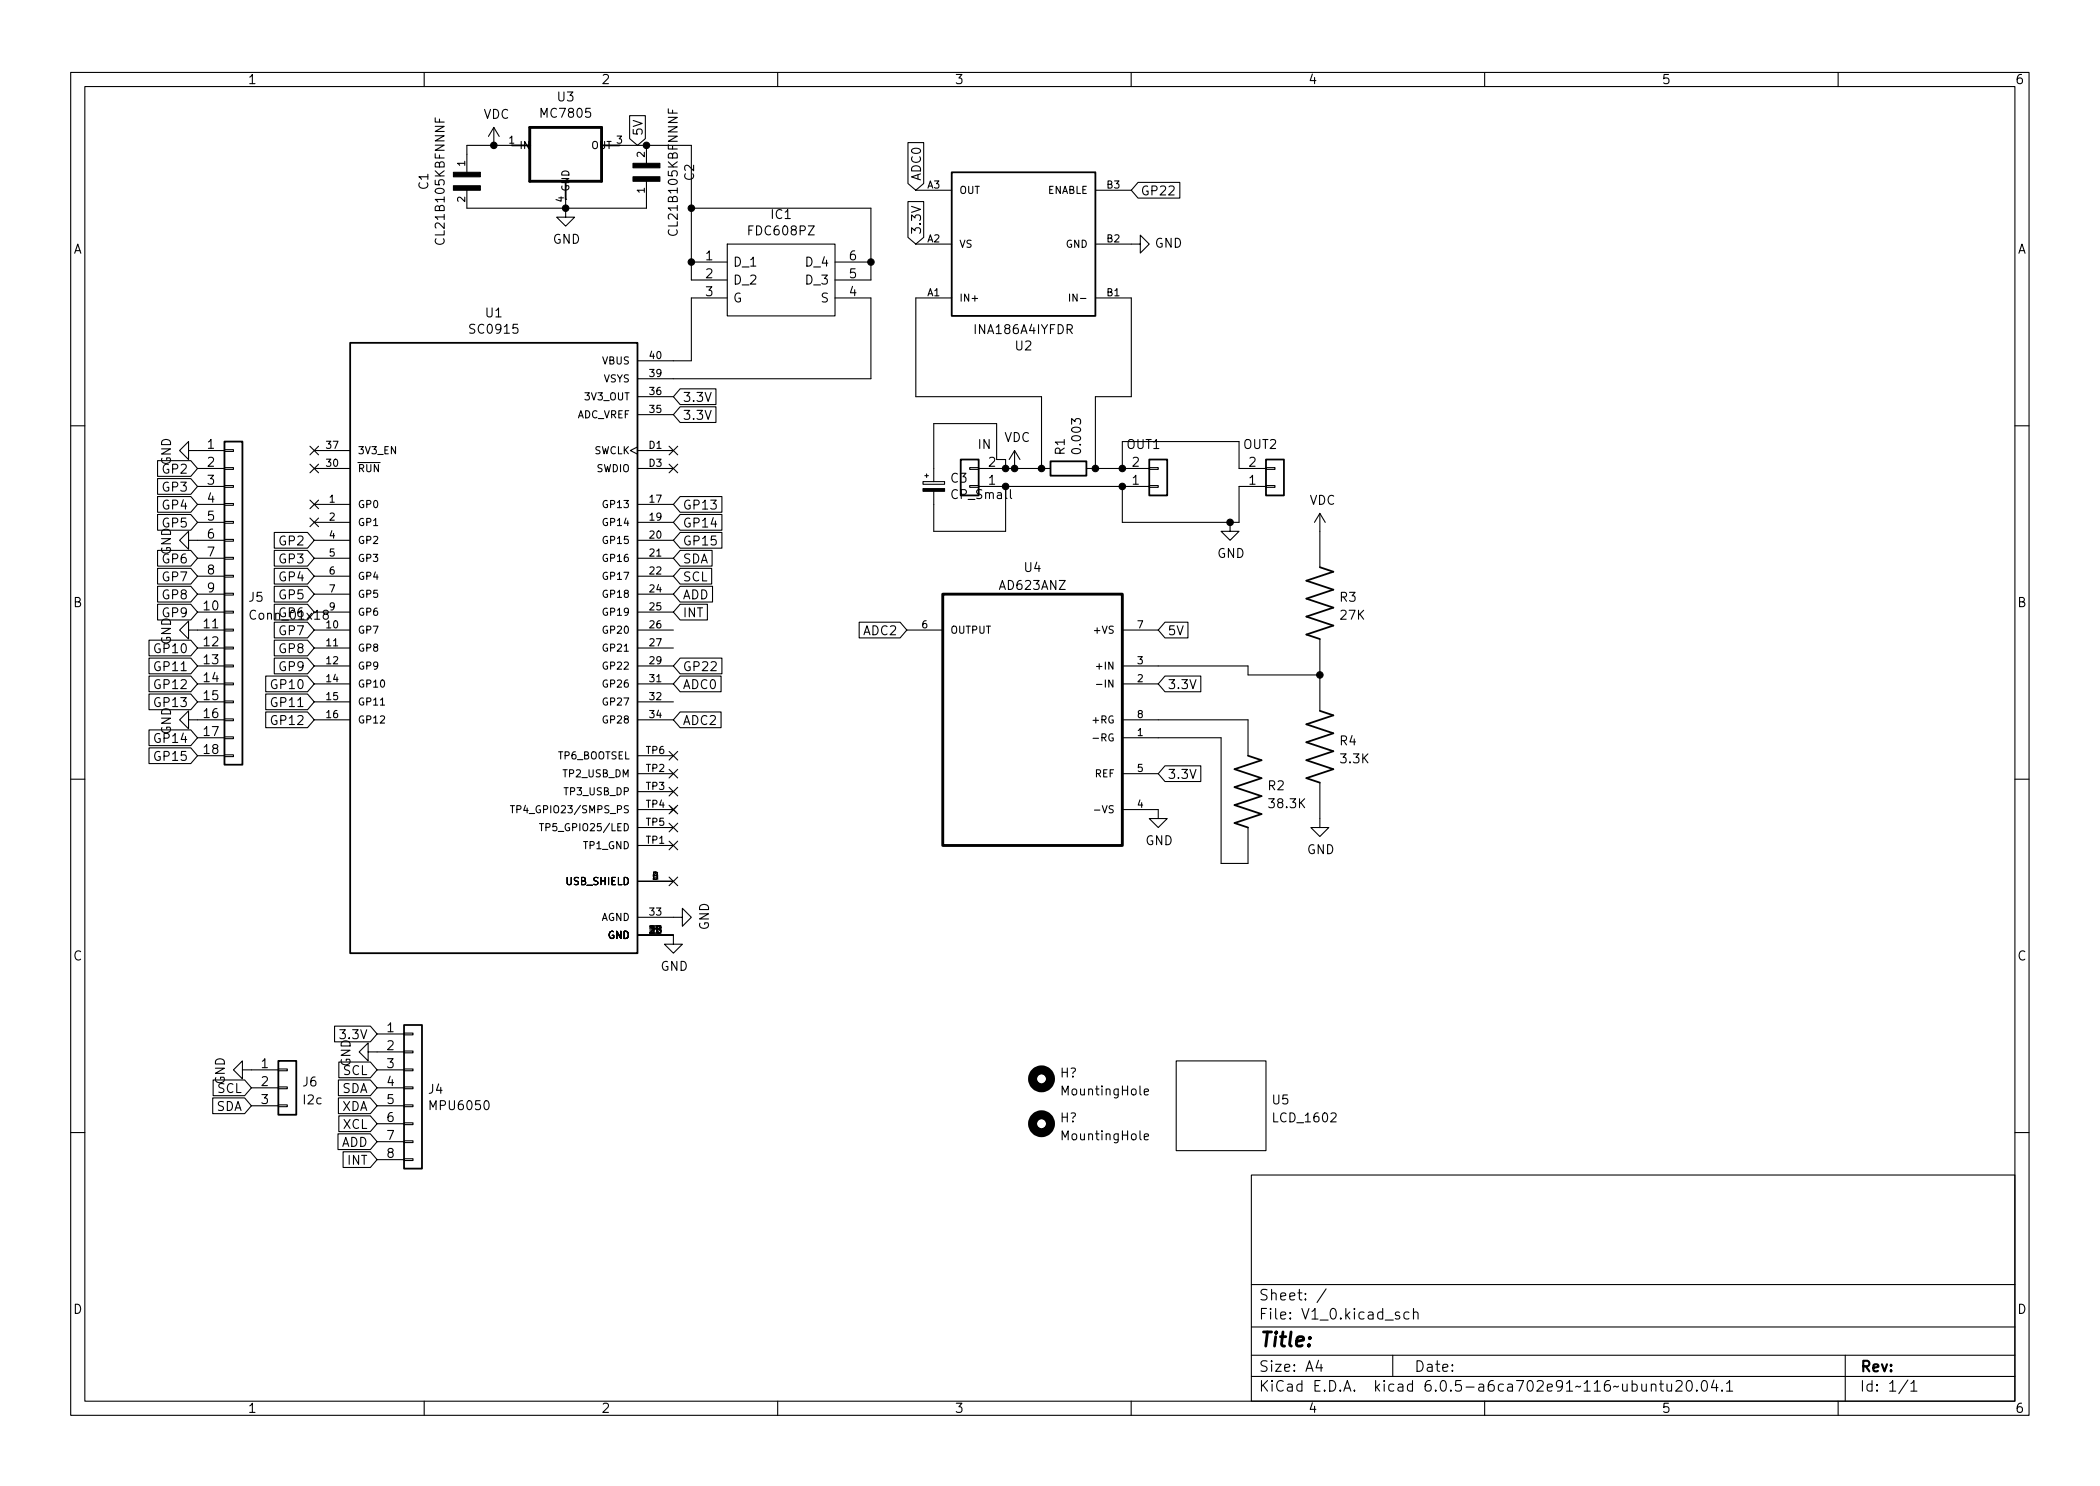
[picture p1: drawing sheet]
<svg xmlns="http://www.w3.org/2000/svg" width="297mm" height="210mm" viewBox="0 0 297 210" stroke-linecap="round" stroke-linejoin="round" font-family="sans-serif">
<g fill="none" stroke="#000" stroke-width=".15">
<path d="M10 10.2h277v190.1h-277zM12 12.2h273v186.1h-273zM60 10.2v2M61.6 16.7v.6h1.2M62.2 16.8v.5M69.8 18l-.7 1.3M69.8 18v2.6M69.8 18l.8 1.3M89.1 16.4h2.2v3.2l-1.1 1-1.1-1zM94.5 15.4v.6h1.3M95.1 15.6v.4M110 10.2v2"/>
<path d="M160 10.2v2M210 10.2v2M260 10.2v2M72.4 20.6h-6.4v3.8M80 28.2v2.5h1.3l-1.3 1.3-1.3-1.3h1.3M87.6 20.6h10.2v19h5.1M91.4 20.6v2.5M91.4 25.6v3.9h-25.4v-2.6M97.8 37.1h5.1M97.8 29.5h25.4v10.1h-5.1M102.9 34.5h15.2v10.2h-15.2zM118.1 37.1h5.1"/>
<path d="M128.4 28.5h2.3v5.1l-1.2 .9-1.1-.9zM128.4 20.2h2.3v5.8l-1.2 .9-1.1-.9zM129.5 34.5h5.1M129.5 26.9h5.1M154.9 34.5h6.4v-1.2l1.3 1.2-1.3 1.3v-1.3M154.9 26.9h5.1M161 25.8h5.9v2.2h-5.9l-1-1.1zM90.2 58.7h5M90.2 56.1h5M96.2 57.6h5.1v2.2h-5.1l-1-1.1zM96.2 55h5.1v2.2h-5.1l-1-1.1zM102.9 42.2h-5.1v8.8h-7.6"/>
<path d="M118.1 42.2h5.1v11.4h-33M134.6 42.2h-5.1v13.9h17.8v10.2M151.3 41.6v1M154.9 42.2h5.1v13.9h-5.1v10.2M10 60.2h2M22.3 65.2h4.7l.9 1.1-.9 1.1h-4.7zM22.3 70.3h4.7l.9 1.1-.9 1.1h-4.7zM22.3 72.8h4.7l.9 1.1-.9 1.1h-4.7zM22.3 67.7h4.7l.9 1.1-.9 1.1h-4.7zM22.3 77.9h4.7l.9 1.1-.9 1.1h-4.7zM26.7 63.7v-1.2l-1.3 1.2 1.3 1.3v-1.3h5M26.7 76.4v-1.2l-1.3 1.2 1.3 1.3v-1.3h5"/>
<path d="M27.9 66.3h3.8M27.9 68.8h3.8M27.9 71.4h3.8M27.9 73.9h3.8M27.9 79h3.8M31.7 78.9h1.3v.2h-1.3zM31.7 76.3h1.3v.3h-1.3zM31.7 73.8h1.3v.2h-1.3zM31.7 71.2h1.3v.3h-1.3zM31.7 68.7h1.3v.3h-1.3zM31.7 66.2h1.3v.2h-1.3zM31.7 63.6h1.3v.3h-1.3z"/>
<path d="M38.8 75.3h4.7l.9 1.1-.9 1.2h-4.7zM38.8 77.9h4.7l.9 1.1-.9 1.1h-4.7zM43.8 63.1l1.3 1.3M43.8 65.7l1.3 1.2M43.8 70.8l1.3 1.2M43.8 73.3l1.3 1.2M44.4 66.3h5.1M44.4 63.7h5.1M44.4 71.4h5.1M44.4 73.9h5.1M44.4 76.4h5.1M44.4 79h5.1"/>
<path d="M45.1 63.1l-1.3 1.3M45.1 65.7l-1.3 1.2M45.1 70.8l-1.3 1.2M45.1 73.3l-1.3 1.2M90.2 63.2l-1 .5 1 .6M90.2 66.3h5M90.2 63.7h5M90.2 71.4h5M90.2 73.9h5M90.2 76.4h5M90.2 79h5M94.6 65.7l1.3 1.2"/>
<path d="M94.6 63.1l1.3 1.3M95.9 65.7l-1.3 1.2M95.9 63.1l-1.3 1.3M96.2 72.8h5.9v2.2h-5.9l-1-1.1zM96.2 70.3h5.9v2.2h-5.9l-1-1.1zM96.2 75.3h5.9v2.3h-5.9l-1-1.2zM96.2 77.9h4.5v2.2h-4.5l-1-1.1zM130.6 68.1h3v.4h-3zM130.8 67.3h.5M131.1 67.1v.5M137.2 66.2h1.2v.2h-1.2zM138.4 66.3h10.2"/>
<path d="M138.4 68.8h24.2M142.2 66.3v-1.3h-1.2v-5.1h-8.9v8.2M142.2 68.8v6.4h-10.1v-5.7M143.5 63.7l-.8 1.3M143.5 63.7v2.6M143.5 63.7l.8 1.3M153.7 66.3h8.9M158.7 66.3v-3.8h16.6v3.8h3.8M158.7 68.8v5.1h16.6v-5.1h3.8M162.6 66.2h1.2v.2h-1.2zM162.6 68.7h1.2v.3h-1.2zM174 73.9v1.3h1.3l-1.3 1.2-1.3-1.2h1.3"/>
<path d="M179.1 66.2h1.2v.2h-1.2zM179.1 68.7h1.2v.3h-1.2zM186.7 72.6v7.7M186.7 72.6l-.8 1.3M186.7 72.6l.8 1.3M285 60.2h2M21.1 98.2h5.9l.9 1.1-.9 1.1h-5.9zM21.1 93.1h5.9l.9 1.1-.9 1.1h-5.9zM21.1 95.7h5.9l.9 1.1-.9 1.1h-5.9zM21.1 90.6h5.9l.9 1.1-.9 1.1h-5.9zM22.3 83h4.7l.9 1.1-.9 1.1h-4.7zM22.3 80.4h4.7l.9 1.1-.9 1.1h-4.7z"/>
<path d="M22.3 85.5h4.7l.9 1.1-.9 1.1h-4.7zM26.7 89.1v-1.2l-1.3 1.2 1.3 1.3v-1.3h5M27.9 96.8h3.8M27.9 94.2h3.8M27.9 86.6h3.8M27.9 91.7h3.8M27.9 99.3h3.8M27.9 81.5h3.8M27.9 84.1h3.8M31.7 99.2h1.3v.2h-1.3zM31.7 96.6h1.3v.3h-1.3zM31.7 94.1h1.3v.3h-1.3z"/>
<path d="M31.7 91.6h1.3v.2h-1.3zM31.7 89h1.3v.3h-1.3zM31.7 86.5h1.3v.2h-1.3zM31.7 83.9h1.3v.3h-1.3zM31.7 81.4h1.3v.3h-1.3zM37.6 95.7h5.9l.9 1.1-.9 1.1h-5.9zM37.6 98.2h5.9l.9 1.1-.9 1.1h-5.9zM38.8 80.4h4.7l.9 1.1-.9 1.1h-4.7zM38.8 90.6h4.7l.9 1.1-.9 1.1h-4.7zM38.8 88h4.7l.9 1.1-.9 1.2h-4.7zM38.8 83h4.7l.9 1.1-.9 1.1h-4.7zM38.8 93.1h4.7l.9 1.1-.9 1.1h-4.7z"/>
<path d="M38.8 85.5h4.7l.9 1.1-.9 1.1h-4.7zM44.4 96.8h5.1M44.4 94.2h5.1M44.4 89.1h5.1M44.4 86.6h5.1M44.4 91.7h5.1M44.4 99.3h5.1M44.4 81.5h5.1M44.4 84.1h5.1M46 86.9l-.3-.3 .1-.1 .2-.2 .3 .1 .1 .2v.2l-.6 .1-.1 .2v.3l.3 .2h.2l.2-.2v-.3l-.2-.2M53.8 99.8h.6M90.2 96.8h5"/>
<path d="M90.2 94.2h5M90.2 89.1h5M90.2 86.6h5M90.2 91.7h5M90.2 99.3h5M90.2 81.5h5M90.2 84.1h5M96.2 83h4.6v2.2h-4.6l-1-1.1zM96.2 85.5h3.9v2.2h-3.9l-1-1.1zM96.2 80.4h4.5v2.2h-4.5l-1-1.1zM96.2 95.7h5.8v2.2h-5.8l-1-1.1zM96.2 93.1h5.9v2.2h-5.9l-1-1.1z"/>
<path d="M121.5 88h5.8l1 1.1-1 1.2h-5.8zM128.3 89.1h5M155.1 96.8h.8M158.7 96.8h5.1M158.7 94.2h17.8v1.3h10.2M158.7 89.1h5.1M164.8 88h3.2v2.3h-3.2l-1-1.2zM164.8 95.7h5v2.2h-5l-1-1.1zM186.7 90.4v10.2M10 110.2h2M21.1 105.8h5.9l.9 1.1-.9 1.1h-5.9zM21.1 103.3h5.9l.9 1.1-.9 1.1h-5.9z"/>
<path d="M26.7 101.8v-1.2l-1.3 1.2 1.3 1.3v-1.3h5M27.9 104.4h3.8M27.9 106.9h3.8M31.7 106.8h1.3v.3h-1.3zM31.7 104.3h1.3v.2h-1.3zM31.7 101.7h1.3v.3h-1.3zM37.6 100.7h5.9l.9 1.1-.9 1.2h-5.9zM44.4 101.8h5.1M72.2 114h.6M72.5 114v1M76.3 116.5h.6M76.6 116.5v1"/>
<path d="M90.2 114.5h5M90.2 109.5h5M90.2 101.8h5M90.2 106.9h5M90.2 119.6h5M90.2 112h5M90.2 117.1h5M94.6 113.9l1.3 1.3M94.6 116.5l1.3 1.2M94.6 111.4l1.3 1.2M94.6 108.9l1.3 1.2M94.6 106.3l1.3 1.2"/>
<path d="M94.6 119l1.3 1.2M95.9 113.9l-1.3 1.3M95.9 116.5l-1.3 1.2M95.9 111.4l-1.3 1.2M95.9 108.9l-1.3 1.2M95.9 106.3l-1.3 1.2M95.9 119l-1.3 1.2M96.2 100.7h5.8v2.3h-5.8l-1-1.2zM154.6 104.5h.8M154.8 114.6h.8M158.7 114.5h5.1v1.3h1.3l-1.3 1.3-1.2-1.3h1.2M158.7 104.4h14v17.8h3.8v-5.1"/>
<path d="M158.7 109.5h5.1M158.7 101.8h17.8v5.1M164.8 108.4h5v2.2h-5l-1-1.1zM186.7 110.7v6.4h1.3l-1.3 1.3-1.3-1.3h1.3M285 110.2h2M90.2 132.3h5v1.3h1.3l-1.3 1.3-1.2-1.3h1.2M90.2 129.8h6.3v-1.3l1.3 1.3-1.3 1.3v-1.3M90.2 124.7h5M94.6 124.1l1.3 1.2M95.9 124.1l-1.3 1.2M30.1 155.3h4.5l1 1.2-1 1.1h-4.5zM30.1 152.8h4.5l1 1.1-1 1.1h-4.5z"/>
<path d="M34.3 151.4v-1.3l-1.3 1.3 1.3 1.2v-1.2h5.1M35.6 153.9h3.8M35.6 156.5h3.8M39.4 156.3h1.2v.3h-1.2zM39.4 153.8h1.2v.2h-1.2zM39.4 151.3h1.2v.2h-1.2zM47.3 145.2h5.1l.9 1.1-.9 1.1h-5.1zM47.9 152.8h4.5l.9 1.1-.9 1.1h-4.5zM47.9 155.3h4.5l.9 1.2-.9 1.1h-4.5zM47.9 150.3h4.5l.9 1.1-.9 1.1h-4.5zM47.9 157.9h4.5l.9 1.1-.9 1.1h-4.5zM52.1 148.8v-1.2l-1.3 1.2 1.3 1.3v-1.3h5"/>
<path d="M53.3 146.3h3.8M53.3 151.4h3.8M53.3 153.9h3.8M53.3 156.5h3.8M53.3 159h3.8M57.1 158.9h1.3v.2h-1.3zM57.1 156.3h1.3v.3h-1.3zM57.1 153.8h1.3v.2h-1.3zM57.1 151.3h1.3v.2h-1.3zM57.1 148.7h1.3v.3h-1.3zM57.1 146.2h1.3v.2h-1.3zM161.9 154.5l.6-.1-.1-.3h-.4l-.1 .2v.6h.5"/>
<path d="M166.4 150.1h12.7v12.7h-12.7zM10 160.2h2M47.8 160.4h4.6l.9 1.1-.9 1.1h-4.6zM48.5 163h3.9l.9 1.1-.9 1.1h-3.9zM53.3 161.5h3.8M53.3 164.1h3.8M57.1 164h1.3v.2h-1.3zM57.1 161.4h1.3v.3h-1.3zM161.9 160.9l.6-.2-.1-.2-.4-.1-.1 .2v.6h.5M177 166.3h108v32h-108zM285 160.2h2M60 198.3v2"/>
<path d="M110 198.3v2M160 198.3v2M177 194.8h108M177 191.8h108M177 187.8h108M177 181.8h108M186.5 192.5l-.4 1h1M186.9 193v1M187.6 182.4l-1.3 1.9M197 191.8v3M197.9 185.7l-.3-.1-.2 .2v.3l.5 .1 .1 .1-.1 .3h-.1h-.4M199.3 185.7l-.4-.1-.3 .3v.4l.1 .3h.2h.4"/>
<path d="M199.9 185.8a.37 .37 0 0 1 .7 0v.8M199.9 185.1v1.5M210 198.3v2M233.6 196a.37 .37 0 0 1 .6 0v.8M233.6 195.8v1M234.7 195.8h.6M234.9 195.3v1.3l.1 .2h.3M235.8 195.8l.1 1a.41 .41 0 0 0 .5-.1M236.4 195.8v1M237.1 195.5l.2-.2 .5 .1a.41 .41 0 0 1 .1 .6l-.9 .8h.9M238.7 195.4a.36 .36 0 0 1 .6 .2 .77 .77 0 0 1-.4 1.2 1 1 0 0 1-.2-1.4zM240 196.7l.1 .1h-.1h-.1l.1-.1v.1"/>
<path d="M240.8 195.5a.36 .36 0 0 1 .4-.2 .36 .36 0 0 1 .2 .3 .77 .77 0 0 1-.4 1.2 .91 .91 0 0 1-.2-1.3zM242.4 195.3l-.3 1h.9M242.8 195.8v1M243.6 196.7v.1h-.1l.1-.1v.1M244.2 195.8l.4-.5v1.5M244.2 196.8h.9M260 198.3v2M261 191.8v6.5M269.9 195.3l-1.3 1.9M270.3 195.8l.4-.5v1.5M270.3 196.8h.9"/>
</g>
<g fill="none" stroke="#000" stroke-width=".25">
<path d="M72.4 20.6h2.5M80 25.6v2.6M85.1 20.6h2.5M134.6 24.4h20.3v20.3h-20.3zM49.5 48.5h40.7v86.4h-40.7zM31.7 62.5h2.6v45.7h-2.6zM135.9 65h2.5v5.1h-2.5zM148.6 65.3h5.1v2h-5.1zM162.6 65h2.5v5.1h-2.5zM179.1 65h2.5v5.1h-2.5zM186.7 80.3l1.9 .6-3.8 1.3 3.8 1.2-3.8 1.3 3.8 1.3-3.8 1.2 3.8 1.3-3.8 1.3 1.9 .6M176.5 106.9l1.9 .7-3.8 1.2 3.8 1.3-3.8 1.3 3.8 1.2-3.8 1.3 3.8 1.3-3.8 1.3 1.9 .6"/>
<path d="M186.7 100.6l1.9 .6-3.8 1.3 3.8 1.3-3.8 1.2 3.8 1.3-3.8 1.3 3.8 1.2-3.8 1.3 1.9 .6M39.4 150.1h2.5v7.6h-2.5zM57.1 145h2.6v20.3h-2.6z"/>
</g>
<path d="M74.9 18h10.2v7.6h-10.2zM133.3 84.1h25.4v35.5h-25.4z" fill="none" stroke="#000" stroke-width=".41"/>
<g fill="#000" stroke="#000" stroke-width=".15">
<path d="M64.1 26.3h3.8v.6h-3.8zM64.1 24.4h3.8v.6h-3.8zM89.5 23.1h3.8v.6h-3.8zM89.5 25h3.8v.6h-3.8zM130.6 69.1h3v.4h-3z"/>
<circle cx="69.8" cy="20.6" r=".46"/>
<circle cx="80" cy="29.5" r=".46"/>
<circle cx="91.4" cy="20.6" r=".46"/>
<circle cx="97.8" cy="29.5" r=".46"/>
<circle cx="97.8" cy="37.1" r=".46"/>
<circle cx="123.2" cy="37.1" r=".46"/>
<circle cx="142.2" cy="66.3" r=".46"/>
<circle cx="142.2" cy="68.8" r=".46"/>
<circle cx="143.5" cy="66.3" r=".46"/>
<circle cx="147.3" cy="66.3" r=".46"/>
<circle cx="154.9" cy="66.3" r=".46"/>
<circle cx="158.7" cy="68.8" r=".46"/>
<circle cx="158.7" cy="66.3" r=".46"/>
<circle cx="174" cy="73.9" r=".46"/>
<circle cx="186.7" cy="95.5" r=".46"/>
</g>
<g fill="none" stroke="#000" stroke-width="1.3">
<circle cx="147.3" cy="159" r="1.27"/>
<circle cx="147.3" cy="152.6" r="1.27"/>
</g>
<text font-size="2.8" x="178" y="190.6">Title:</text>
<g font-size="2.1">
<text x="178" y="184">Sheet: /</text>
<text x="178" y="186.7">File: V1_0.kicad_sch</text>
<text x="178" y="196.9">KiCad E.D.A. kicad 6.0.5-a6ca702e91~116~ubuntu20.04.1</text>
<text x="178" y="194.1">Size: A4</text>
<text x="200" y="194.1">Date:</text>
<text x="263" y="194.1">Rev:</text>
<text x="263" y="196.9">Id: 1/1</text>
</g>
<g font-size="1.8">
<text x="35" y="11.9">1</text>
<text x="85" y="11.9">2</text>
<text x="135" y="11.9">3</text>
<text x="185" y="11.9">4</text>
<text x="235" y="11.9">5</text>
<text x="285" y="11.9">6</text>
<text x="68.4" y="16.8">VDC</text>
<text x="76.7" y="16.7">MC7805</text>
<text x="78.9" y="14.3">U3</text>
<text x="90.9" y="19.3" transform="rotate(-90 90.9 19.3)">5V</text>
<text x="60.6" y="26.8" transform="rotate(-90 60.6 26.8)">C1</text>
<text x="98.2" y="25.5" transform="rotate(-90 98.2 25.5)">C2</text>
<text x="130.3" y="25.6" transform="rotate(-90 130.3 25.6)">ADC0</text>
<text x="161.3" y="27.6">GP22</text>
<text x="10.3" y="35.9">A</text>
<text x="62.9" y="34.2" transform="rotate(-90 62.9 34.2)">CL21B105KBFNNNF</text>
<text x="78.2" y="34.5">GND</text>
<text x="95.9" y="32.9" transform="rotate(-90 95.9 32.9)">CL21B105KBFNNNF</text>
<text x="106.1" y="33.3">FDC608PZ</text>
<text x="109.1" y="31">IC1</text>
<text x="130.3" y="33.3" transform="rotate(-90 130.3 33.3)">3.3V</text>
<text x="163.3" y="35">GND</text>
<text x="285.3" y="35.9">A</text>
<text x="99.8" y="36.8">1</text>
<text x="99.8" y="39.4">2</text>
<text x="99.8" y="41.9">3</text>
<text x="103.6" y="37.7">D_1</text>
<text x="103.6" y="40.3">D_2</text>
<text x="114.1" y="40.3">D_3</text>
<text x="114.1" y="37.7">D_4</text>
<text x="120.2" y="41.9">4</text>
<text x="120.2" y="39.4">5</text>
<text x="120.2" y="36.8">6</text>
<text x="66.7" y="47.2">SC0915</text>
<text x="68.7" y="44.9">U1</text>
<text x="103.6" y="42.8">G</text>
<text x="116.2" y="42.8">S</text>
<text x="138" y="47.3">INA186A4IYFDR</text>
<text x="143.6" y="49.6">U2</text>
<text x="96.5" y="59.4">3.3V</text>
<text x="96.5" y="56.9">3.3V</text>
<text x="24.2" y="65.8" transform="rotate(-90 24.2 65.8)">GND</text>
<text x="29.4" y="63.5">1</text>
<text x="138.4" y="63.5">IN</text>
<text x="142" y="62.5">VDC</text>
<text x="150.6" y="64.3" transform="rotate(-90 150.6 64.3)">R1</text>
<text x="152.9" y="63.9" transform="rotate(-90 152.9 63.9)">0.003</text>
<text x="159.4" y="63.5">OUT1</text>
<text x="175.9" y="63.5">OUT2</text>
<text x="23.1" y="67">GP2</text>
<text x="23.1" y="69.6">GP3</text>
<text x="29.4" y="66">2</text>
<text x="29.4" y="68.6">3</text>
<text x="29.4" y="71.1">4</text>
<text x="134.5" y="68.3">C3</text>
<text x="134.8" y="70.6">CP_Small</text>
<text x="139.8" y="68.6">1</text>
<text x="139.8" y="66">2</text>
<text x="160.2" y="68.6">1</text>
<text x="160.2" y="66">2</text>
<text x="176.7" y="68.6">1</text>
<text x="176.7" y="66">2</text>
<text x="185.2" y="71.4">VDC</text>
<text x="23.1" y="72.1">GP4</text>
<text x="23.1" y="74.6">GP5</text>
<text x="29.4" y="73.7">5</text>
<text x="29.4" y="76.2">6</text>
<text x="39.6" y="77.2">GP2</text>
<text x="96.5" y="74.6">GP14</text>
<text x="96.5" y="72.1">GP13</text>
<text x="96.5" y="77.2">GP15</text>
<text x="23.1" y="79.7">GP6</text>
<text x="23.1" y="82.3">GP7</text>
<text x="24.2" y="78.5" transform="rotate(-90 24.2 78.5)">GND</text>
<text x="29.4" y="78.7">7</text>
<text x="29.4" y="81.3">8</text>
<text x="29.4" y="83.8">9</text>
<text x="39.6" y="82.3">GP4</text>
<text x="39.6" y="79.7">GP3</text>
<text x="96.5" y="82.3">SCL</text>
<text x="96.5" y="79.7">SDA</text>
<text x="141.5" y="83.5">AD623ANZ</text>
<text x="144.9" y="80.9">U4</text>
<text x="172.2" y="78.9">GND</text>
<text x="10.3" y="85.9">B</text>
<text x="23.1" y="84.8">GP8</text>
<text x="23.1" y="87.3">GP9</text>
<text x="28.9" y="86.4">10</text>
<text x="28.9" y="88.9">11</text>
<text x="35.2" y="85.1">J5</text>
<text x="35.7" y="87.7">Conn_01x18</text>
<text x="39.6" y="89.9">GP7</text>
<text x="39.6" y="84.8">GP5</text>
<text x="39.6" y="87.3">GP6</text>
<text x="96.5" y="84.8">ADD</text>
<text x="96.5" y="87.3">INT</text>
<text x="122.2" y="89.9">ADC2</text>
<text x="165.1" y="89.9">5V</text>
<text x="189.5" y="85.1">R3</text>
<text x="189.7" y="87.7">27K</text>
<text x="285.3" y="85.9">B</text>
<text x="22.1" y="95">GP11</text>
<text x="22.1" y="92.4">GP10</text>
<text x="24.2" y="91.2" transform="rotate(-90 24.2 91.2)">GND</text>
<text x="28.9" y="91.4">12</text>
<text x="28.9" y="94">13</text>
<text x="39.6" y="92.4">GP8</text>
<text x="39.6" y="95">GP9</text>
<text x="96.5" y="95">GP22</text>
<text x="22.1" y="100">GP13</text>
<text x="22.1" y="97.5">GP12</text>
<text x="28.9" y="96.5">14</text>
<text x="28.9" y="99.1">15</text>
<text x="28.9" y="101.6">16</text>
<text x="38.7" y="97.5">GP10</text>
<text x="38.7" y="100">GP11</text>
<text x="96.5" y="97.5">ADC0</text>
<text x="165.1" y="97.5">3.3V</text>
<text x="22.1" y="107.7">GP15</text>
<text x="22.1" y="105.1">GP14</text>
<text x="24.2" y="103.9" transform="rotate(-90 24.2 103.9)">GND</text>
<text x="28.9" y="104.1">17</text>
<text x="28.9" y="106.7">18</text>
<text x="38.7" y="102.6">GP12</text>
<text x="96.5" y="102.6">ADC2</text>
<text x="189.5" y="105.5">R4</text>
<text x="189.7" y="108">3.3K</text>
<text x="165.1" y="110.2">3.3V</text>
<text x="179.4" y="111.8">R2</text>
<text x="162" y="119.6">GND</text>
<text x="179.7" y="114.3">38.3K</text>
<text x="184.9" y="120.8">GND</text>
<text x="100.3" y="131.6" transform="rotate(-90 100.3 131.6)">GND</text>
<text x="10.3" y="135.9">C</text>
<text x="93.4" y="137.4">GND</text>
<text x="285.3" y="135.9">C</text>
<text x="48.4" y="147">3.3V</text>
<text x="54.8" y="146">1</text>
<text x="54.8" y="148.6">2</text>
<text x="30.8" y="154.6">SCL</text>
<text x="31.8" y="153.5" transform="rotate(-90 31.8 153.5)">GND</text>
<text x="37" y="151.1">1</text>
<text x="37" y="153.7">2</text>
<text x="42.9" y="153.7">J6</text>
<text x="48.3" y="154.6">SDA</text>
<text x="48.5" y="152.1">SCL</text>
<text x="49.6" y="150.9" transform="rotate(-90 49.6 150.9)">GND</text>
<text x="54.8" y="151.1">3</text>
<text x="54.8" y="153.7">4</text>
<text x="60.6" y="154.8">J4</text>
<text x="150" y="152.4">H?</text>
<text x="150.4" y="155">MountingHole</text>
<text x="30.6" y="157.2">SDA</text>
<text x="37" y="156.2">3</text>
<text x="43" y="156.3">I2c</text>
<text x="48.3" y="157.2">XDA</text>
<text x="48.5" y="159.7">XCL</text>
<text x="54.8" y="156.2">5</text>
<text x="54.8" y="158.7">6</text>
<text x="54.8" y="161.3">7</text>
<text x="61" y="157.1">MPU6050</text>
<text x="150" y="158.8">H?</text>
<text x="150.4" y="161.3">MountingHole</text>
<text x="180" y="156.3">U5</text>
<text x="180.3" y="158.8">LCD_1602</text>
<text x="48.2" y="162.3">ADD</text>
<text x="49.2" y="164.8">INT</text>
<text x="54.8" y="163.8">8</text>
<text x="10.3" y="185.9">D</text>
<text x="285.3" y="185.9">D</text>
<text x="35" y="199.9">1</text>
<text x="85" y="199.9">2</text>
<text x="135" y="199.9">3</text>
<text x="185" y="199.9">4</text>
<text x="235" y="199.9">5</text>
<text x="285" y="199.9">6</text>
</g>
<g font-size="1.4">
<text x="65.8" y="23.5" transform="rotate(-90 65.8 23.5)">1</text>
<text x="72" y="20.3">1</text>
<text x="73.4" y="21.1">IN</text>
<text x="83.6" y="21.1">OUT</text>
<text x="87.2" y="20.3">3</text>
<text x="91.2" y="22.2" transform="rotate(-90 91.2 22.2)">2</text>
<text x="65.8" y="28.6" transform="rotate(-90 65.8 28.6)">2</text>
<text x="79.8" y="28.6" transform="rotate(-90 79.8 28.6)">4</text>
<text x="80.5" y="27.2" transform="rotate(-90 80.5 27.2)">GND</text>
<text x="91.2" y="27.3" transform="rotate(-90 91.2 27.3)">1</text>
<text x="131.2" y="26.7">A3</text>
<text x="135.6" y="27.4">OUT</text>
<text x="148.1" y="27.4">ENABLE</text>
<text x="156.6" y="26.7">B3</text>
<text x="131.2" y="34.3">A2</text>
<text x="135.6" y="35">VS</text>
<text x="150.8" y="35">GND</text>
<text x="156.6" y="34.3">B2</text>
<text x="131.2" y="41.9">A1</text>
<text x="156.6" y="41.9">B1</text>
<text x="135.6" y="42.7">IN+</text>
<text x="152" y="42.7">IN-</text>
<text x="85.2" y="51.6">VBUS</text>
<text x="91.9" y="53.3">39</text>
<text x="91.9" y="50.8">40</text>
<text x="81.5" y="59.2">ADC_VREF</text>
<text x="82.9" y="56.6">3V3_OUT</text>
<text x="85.4" y="54.1">VSYS</text>
<text x="91.9" y="58.4">35</text>
<text x="91.9" y="55.9">36</text>
<text x="46.2" y="63.5">37</text>
<text x="50.5" y="64.3">3V3_EN</text>
<text x="84" y="64.3">SWCLK</text>
<text x="91.8" y="63.5">D1</text>
<text x="46.2" y="66">30</text>
<text x="46.6" y="71.1">1</text>
<text x="50.5" y="71.9">GP0</text>
<text x="50.5" y="66.8">~{RUN}</text>
<text x="84.4" y="66.8">SWDIO</text>
<text x="85.5" y="71.9">GP13</text>
<text x="91.8" y="66">D3</text>
<text x="91.9" y="71.1">17</text>
<text x="46.6" y="73.7">2</text>
<text x="46.6" y="76.2">4</text>
<text x="50.5" y="74.4">GP1</text>
<text x="50.5" y="77">GP2</text>
<text x="85.5" y="74.4">GP14</text>
<text x="85.5" y="77">GP15</text>
<text x="91.9" y="73.7">19</text>
<text x="91.9" y="76.2">20</text>
<text x="46.6" y="78.7">5</text>
<text x="46.6" y="81.3">6</text>
<text x="46.6" y="83.8">7</text>
<text x="50.5" y="79.5">GP3</text>
<text x="50.5" y="82">GP4</text>
<text x="85.5" y="79.5">GP16</text>
<text x="85.5" y="82">GP17</text>
<text x="91.9" y="78.7">21</text>
<text x="91.9" y="81.3">22</text>
<text x="91.9" y="83.8">24</text>
<text x="46.2" y="88.9">10</text>
<text x="46.6" y="86.4">9</text>
<text x="50.5" y="89.7">GP7</text>
<text x="50.5" y="84.6">GP5</text>
<text x="50.5" y="87.1">GP6</text>
<text x="85.5" y="84.6">GP18</text>
<text x="85.5" y="87.1">GP19</text>
<text x="85.5" y="89.7">GP20</text>
<text x="91.9" y="86.4">25</text>
<text x="91.9" y="88.9">26</text>
<text x="130.4" y="88.9">6</text>
<text x="134.4" y="89.7">OUTPUT</text>
<text x="155" y="89.7">+VS</text>
<text x="160.9" y="88.9">7</text>
<text x="46.2" y="91.4">11</text>
<text x="46.2" y="94">12</text>
<text x="50.5" y="92.2">GP8</text>
<text x="50.5" y="94.7">GP9</text>
<text x="85.5" y="92.2">GP21</text>
<text x="85.5" y="94.7">GP22</text>
<text x="91.9" y="91.4">27</text>
<text x="91.9" y="94">29</text>
<text x="155.5" y="94.7">+IN</text>
<text x="160.9" y="94">3</text>
<text x="46.2" y="96.5">14</text>
<text x="46.2" y="99.1">15</text>
<text x="46.2" y="101.6">16</text>
<text x="50.5" y="97.3">GP10</text>
<text x="50.5" y="99.8">GP11</text>
<text x="85.5" y="97.3">GP26</text>
<text x="85.5" y="99.8">GP27</text>
<text x="91.9" y="96.5">31</text>
<text x="91.9" y="99.1">32</text>
<text x="91.9" y="101.6">34</text>
<text x="155.8" y="97.3">-IN</text>
<text x="160.9" y="96.5">2</text>
<text x="160.9" y="101.6">8</text>
<text x="50.5" y="102.4">GP12</text>
<text x="78.9" y="107.4">TP6_BOOTSEL</text>
<text x="85.5" y="102.4">GP28</text>
<text x="91.4" y="106.7">TP6</text>
<text x="154.8" y="102.4">+RG</text>
<text x="155.1" y="104.9">-RG</text>
<text x="160.9" y="104.1">1</text>
<text x="79.8" y="110">TP2_USB_DM</text>
<text x="80" y="112.5">TP3_USB_DP</text>
<text x="91.4" y="109.2">TP2</text>
<text x="91.4" y="111.8">TP3</text>
<text x="154.9" y="110">REF</text>
<text x="160.9" y="109.2">5</text>
<text x="73.6" y="115.1">TP4_GPIO23/SMPS_PS</text>
<text x="77.4" y="117.6">TP5_GPIO25/LED</text>
<text x="91.4" y="119.4">TP1</text>
<text x="91.4" y="114.3">TP4</text>
<text x="91.4" y="116.8">TP5</text>
<text x="155.4" y="115.1">-VS</text>
<text x="160.9" y="114.3">4</text>
<text x="80.2" y="125.2">USB_SHIELD</text>
<text x="82.6" y="120.1">TP1_GND</text>
<text x="92.2" y="124.5">B</text>
<text x="85" y="130.3">AGND</text>
<text x="91.9" y="129.5">33</text>
<text x="86" y="132.8">GND</text>
<text x="92.3" y="132.1">8</text>
</g>
</svg>
